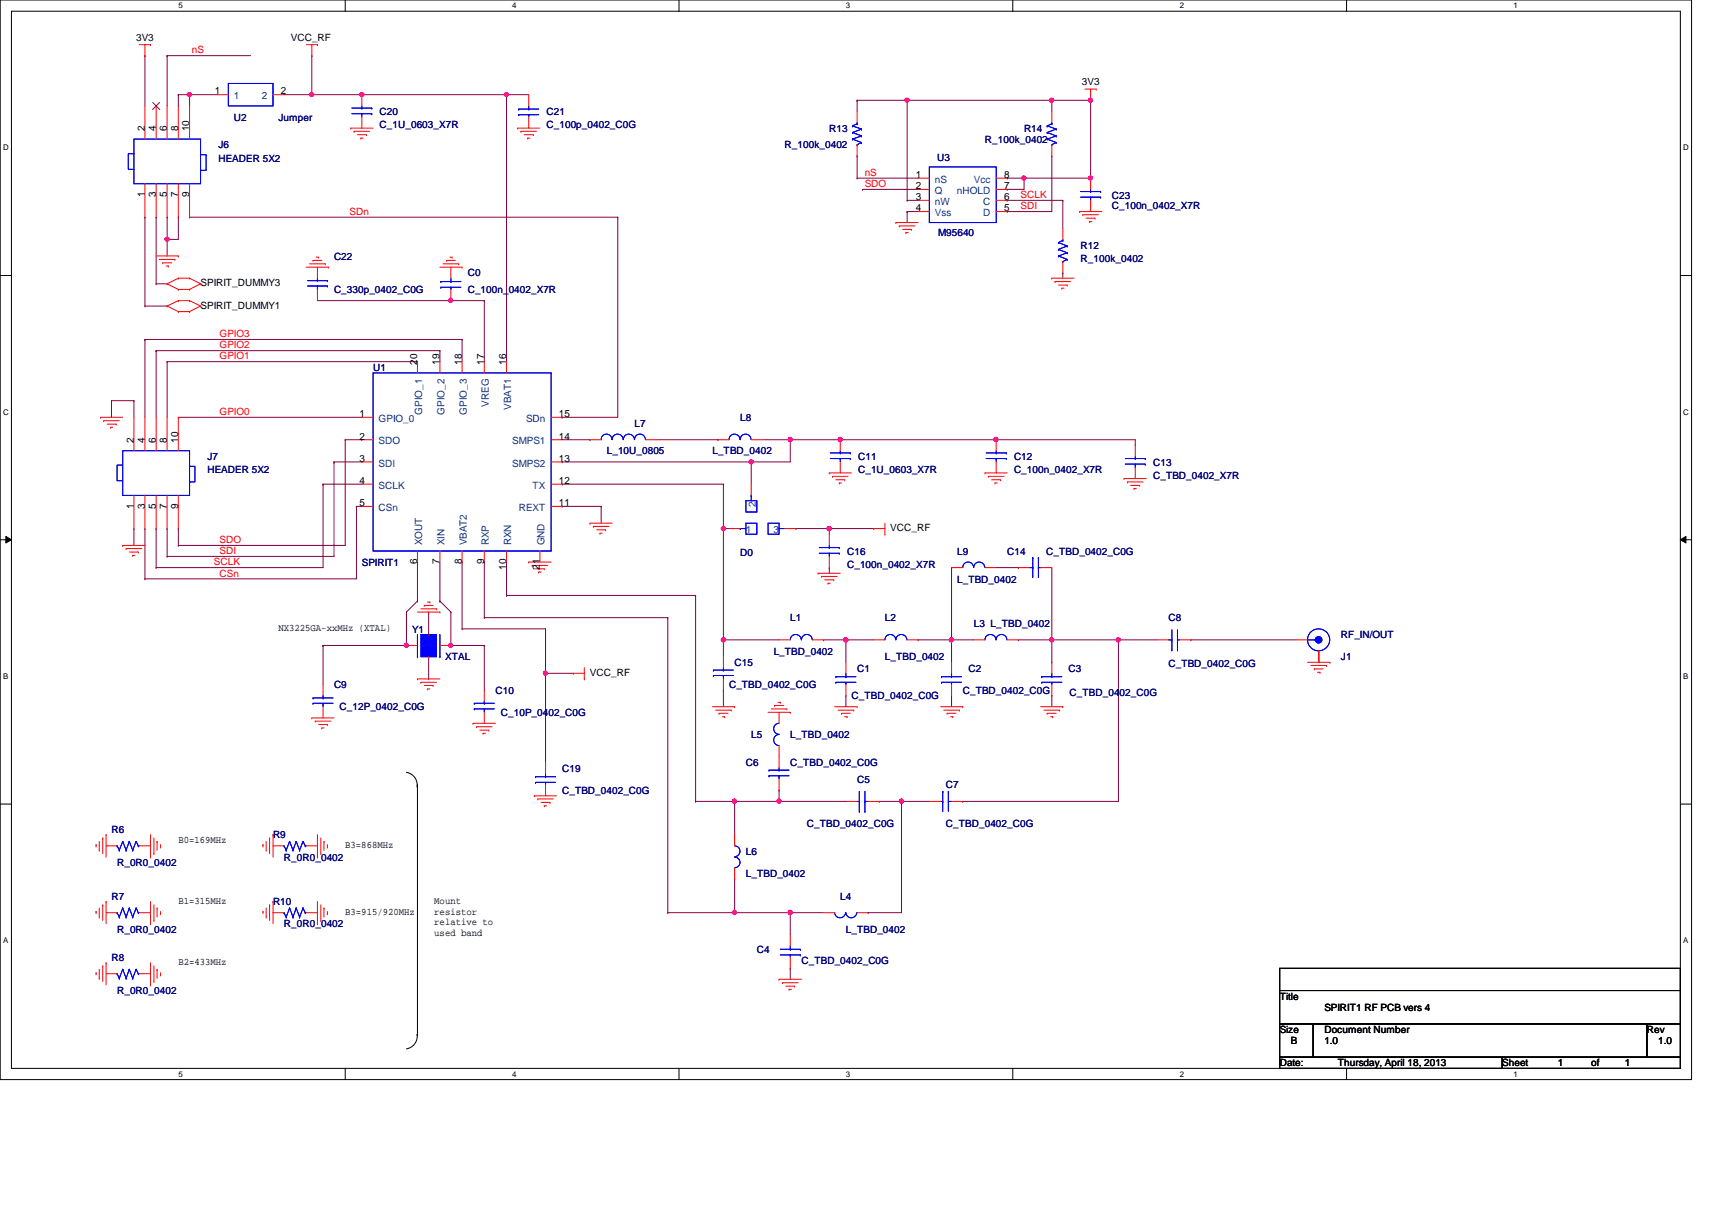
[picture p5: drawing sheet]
<svg xmlns="http://www.w3.org/2000/svg" width="297mm" height="210mm" viewBox="0 0 297 210" stroke-linecap="round" stroke-linejoin="round" font-family="sans-serif">
<path d="M0 0h293.5v187.3h-293.5zM2 1.9h289.5v183.4h-289.5z" fill="none" stroke="#000" stroke-width=".17"/>
<g fill="#fff">
<path d="M30.9 .2h.8v1.5h-.8z"/>
<path d="M30.9 185.5h.8v1.6h-.8z"/>
</g>
<path d="M59.9 0v1.9M59.9 185.3v2" fill="none" stroke="#000" stroke-width=".17"/>
<g fill="#fff">
<path d="M88.9 .2h.7v1.5h-.7z"/>
<path d="M88.9 185.5h.7v1.6h-.7z"/>
</g>
<path d="M117.8 0v1.9M117.8 185.3v2" fill="none" stroke="#000" stroke-width=".17"/>
<g fill="#fff">
<path d="M146.8 .2h.7v1.5h-.7z"/>
<path d="M146.8 185.5h.7v1.6h-.7z"/>
</g>
<path d="M175.7 0v1.9M175.7 185.3v2" fill="none" stroke="#000" stroke-width=".17"/>
<g fill="#fff">
<path d="M204.7 .2h.7v1.5h-.7z"/>
<path d="M204.7 185.5h.7v1.6h-.7z"/>
</g>
<path d="M233.6 0v1.9M233.6 185.3v2" fill="none" stroke="#000" stroke-width=".17"/>
<g fill="#fff">
<path d="M262.6 .2h.8v1.5h-.8z"/>
<path d="M262.6 185.5h.8v1.6h-.8z"/>
<path d="M.5 24.8h1v1.6h-1z"/>
<path d="M292.1 24.8h.9v1.6h-.9z"/>
<path d="M.5 70.7h1v1.5h-1z"/>
<path d="M292.1 70.7h.9v1.5h-.9z"/>
</g>
<path d="M0 47.8h2M291.5 47.8h2" fill="none" stroke="#000" stroke-width=".17"/>
<g fill="#fff">
<path d="M.5 116.5h.9v1.6h-.9z"/>
<path d="M292.1 116.5h.8v1.6h-.8z"/>
</g>
<path d="M0 93.6h2M1 93l1 .6-1 .6zM291.5 93.6l1-.6v1.2zM291.5 93.6h2" fill="none" stroke="#000" stroke-width=".17"/>
<path d="M1 93l1 .6-1 .6zM291.5 93.6l1-.6v1.2z" fill="#000"/>
<g fill="#fff">
<path d="M.5 162.4h.9v1.5h-.9z"/>
<path d="M292.1 162.4h.8v1.5h-.8z"/>
</g>
<path d="M0 139.5h2M291.5 139.5h2" fill="none" stroke="#000" stroke-width=".17"/>
<path d="M29 41.5h.1M29 41.5h1.9" fill="none" stroke="#800040" stroke-width=".17"/>
<circle cx="29" cy="41.5" r=".37" fill="#f0f"/>
<circle cx="29" cy="41.5" r=".37" fill="none" stroke="#f0f" stroke-width=".17"/>
<g fill="none" stroke="#800040" stroke-width=".17">
<path d="M25.1 9.7h.1M25.1 9.7v8.7M29 9.7h.1M29 9.7v8.7M30.9 16.4h.1M30.9 16.4v2M87.9 16.4h.1M87.9 16.4v46.3M25.1 37.7h.1M25.1 37.7v15.4M29 37.7h.1M29 37.7v6.7"/>
<path d="M30.9 37.7h.1M30.9 37.7v3.8M32.9 37.7h.1M32.9 37.7h74.3M25.1 58.9h.1M25.1 53.1h.1M25.1 58.9v13.5M25.1 53.1h3.9M29 41.5h.1M27.1 60.8h.1M27.1 60.8v11.6M29 62.7h.1"/>
<path d="M29 62.7v9.7M23.2 91.7h.1M23.2 91.7v2.9M25.1 91.7h.1M25.1 91.7v8.7"/>
</g>
<circle cx="87.9" cy="16.4" r=".37" fill="#f0f"/>
<circle cx="87.9" cy="16.4" r=".37" fill="none" stroke="#f0f" stroke-width=".17"/>
<path d="M32.9 16.4h.1M32.9 16.4v2" fill="none" stroke="#800040" stroke-width=".17"/>
<circle cx="32.9" cy="16.4" r=".37" fill="#f0f"/>
<circle cx="32.9" cy="16.4" r=".37" fill="none" stroke="#f0f" stroke-width=".17"/>
<g fill="none" stroke="#800040" stroke-width=".17">
<path d="M30.9 16.4h.1M30.9 16.4h2M54.1 9.7h.1M54.1 9.7v6.7M25.1 58.9h.1M25.1 58.9h55.1M80.2 58.9h.1M80.2 58.9v3.8M19.3 69.5h.1M19.3 69.5v2.9M19.3 69.5h3.9M23.2 69.5h.1"/>
<path d="M23.2 69.5v2.9M27.1 60.8h.1M27.1 60.8h49.2M29 62.7h43.4M30.9 72.4h.1M30.9 72.4h31.9M72.4 62.7h.1M76.3 60.8h.1M76.3 60.8v1.9M27.1 98.5h.1M27.1 91.7h.1M27.1 91.7v6.8"/>
<path d="M29 96.5h.1M29 91.7h.1M29 91.7v4.8M30.9 94.6h.1M30.9 91.7h.1M30.9 94.6h29M30.9 91.7v2.9M56 84h.1M56 84v14.5h-28.9M58 80.1h.1M58 80.1v16.4h-29M58 80.1h4.8"/>
<path d="M61.8 87.8h.1M61.8 87.8v12.6h-36.7M61.8 87.8h1M25.1 100.4h.1M70.5 106.2h.1M70.5 106.2v5.8M72.4 104.3l-1.9 1.9"/>
</g>
<circle cx="70.5" cy="111.9" r=".37" fill="#f0f"/>
<circle cx="70.5" cy="111.9" r=".37" fill="none" stroke="#f0f" stroke-width=".17"/>
<path d="M56 112h.1M56 112h14.5M56 112v6.7M76.3 104.3h.1M76.3 104.3l1.9 1.9M78.2 106.2h.1M78.2 106.2v5.8" fill="none" stroke="#800040" stroke-width=".17"/>
<circle cx="78.2" cy="111.9" r=".37" fill="#f0f"/>
<circle cx="78.2" cy="111.9" r=".37" fill="none" stroke="#f0f" stroke-width=".17"/>
<path d="M97.5 76.3h4.9M102.4 76.3h.1M114 76.3h10.6M124.6 76.3h.1M145.8 76.3h.1M145.8 76.3h27M78.2 112h.1M78.2 112h5.8M84 112h.1M84 112v7.7" fill="none" stroke="#800040" stroke-width=".17"/>
<circle cx="172.8" cy="76.2" r=".38" fill="#f0f"/>
<circle cx="172.8" cy="76.2" r=".38" fill="none" stroke="#f0f" stroke-width=".17"/>
<circle cx="145.8" cy="76.2" r=".38" fill="#f0f"/>
<circle cx="145.8" cy="76.2" r=".38" fill="none" stroke="#f0f" stroke-width=".17"/>
<path d="M97.5 87.8h.1M97.5 87.8h6.8M165.1 111h.1M165.1 111h3.8M194.1 111h.1M194.1 111h6.7" fill="none" stroke="#800040" stroke-width=".17"/>
<circle cx="194" cy="111" r=".38" fill="#f0f"/>
<circle cx="194" cy="111" r=".38" fill="none" stroke="#f0f" stroke-width=".17"/>
<path d="M165.1 120.6h.1M165.1 120.6v2M182.5 120.6h.1M182.5 120.6v2M127.5 158.3h.1M127.5 158.3h9.6" fill="none" stroke="#800040" stroke-width=".17"/>
<circle cx="127.4" cy="158.3" r=".38" fill="#f0f"/>
<circle cx="127.4" cy="158.3" r=".38" fill="none" stroke="#f0f" stroke-width=".17"/>
<g fill="none" stroke="#800040" stroke-width=".17">
<path d="M84 97.5h.1M84 97.5v9.6M87.9 97.5h.1M87.9 97.5v5.8M97.5 84h.1M97.5 84h28M84 107.1h.1M84 107.1h31.9M87.9 103.3h.1M87.9 103.3h32.8M115.9 107.1h.1M115.9 107.1v51.2"/>
<path d="M120.7 103.3h.1M120.7 103.3v35.7M206.6 111h.1M206.6 111h18.4M156.4 139h.1M156.4 139v19.3"/>
</g>
<circle cx="156.4" cy="139" r=".38" fill="#f0f"/>
<circle cx="156.4" cy="139" r=".38" fill="none" stroke="#f0f" stroke-width=".17"/>
<path d="M125.5 111h.1M125.5 111h9.7M142.9 111h.1M142.9 111h3.9M146.8 111h.1M146.8 111v3.9M146.8 120.6h.1M146.8 120.6v2M156.4 139h.1M156.4 139h4.8M167 139h.1M167 139h27.1" fill="none" stroke="#800040" stroke-width=".17"/>
<circle cx="146.7" cy="111" r=".38" fill="#f0f"/>
<circle cx="146.7" cy="111" r=".38" fill="none" stroke="#f0f" stroke-width=".17"/>
<path d="M146.8 111h.1M146.8 111h4.8" fill="none" stroke="#800040" stroke-width=".17"/>
<circle cx="146.7" cy="111" r=".38" fill="#f0f"/>
<circle cx="146.7" cy="111" r=".38" fill="none" stroke="#f0f" stroke-width=".17"/>
<path d="M127.5 139h.1M127.5 139v5.8M127.5 152.5h.1M127.5 152.5v5.8" fill="none" stroke="#800040" stroke-width=".17"/>
<circle cx="127.4" cy="139" r=".38" fill="#f0f"/>
<circle cx="127.4" cy="139" r=".38" fill="none" stroke="#f0f" stroke-width=".17"/>
<path d="M54.1 16.4h.1M54.1 16.4h8.7M78.2 52.2h.1M78.2 52.2h5.8M84 52.2h.1M84 52.2v10.5M127.5 139h.1M127.5 139h7.7" fill="none" stroke="#800040" stroke-width=".17"/>
<circle cx="54.1" cy="16.4" r=".37" fill="#f0f"/>
<circle cx="54.1" cy="16.4" r=".37" fill="none" stroke="#f0f" stroke-width=".17"/>
<path d="M87.9 16.4h.1M87.9 16.4h3.8M135.2 137.1h.1M135.2 139h.1M135.2 137.1v1.9M135.2 139h11.6" fill="none" stroke="#800040" stroke-width=".17"/>
<circle cx="135.2" cy="139" r=".38" fill="#f0f"/>
<circle cx="135.2" cy="139" r=".38" fill="none" stroke="#f0f" stroke-width=".17"/>
<path d="M137.1 158.3h.1M137.1 158.3h5.8" fill="none" stroke="#800040" stroke-width=".17"/>
<circle cx="137.1" cy="158.3" r=".38" fill="#f0f"/>
<circle cx="137.1" cy="158.3" r=".38" fill="none" stroke="#f0f" stroke-width=".17"/>
<g fill="none" stroke="#800040" stroke-width=".17">
<path d="M62.8 16.4h.1M62.8 16.4h25.1M107.2 37.7h.1M107.2 37.7v34.7h-9.7M59.9 76.3h.1M59.9 76.3v18.3M59.9 76.3h2.9M62.8 76.3h.1M97.5 72.4h.1M56 84h.1M56 84h6.8M72.4 97.5v6.8"/>
<path d="M76.3 97.5v6.8M80.2 97.5h.1M80.2 97.5v11.6M72.4 104.3h.1M76.3 104.3h.1M80.2 109.1h.1M80.2 109.1h14.5M182.5 111h.1M182.5 111h11.6M194.1 111h.1M194.1 111v28M120.7 139h.1"/>
<path d="M120.7 139h6.8M152.6 139h.1M152.6 139h3.8M115.9 158.3h.1M115.9 158.3h11.6M137.1 158.3h.1M137.1 158.3v3.9M150.6 158.3h.1M150.6 158.3h5.8M137.1 168h.1M137.1 168v1.9"/>
</g>
<circle cx="62.8" cy="16.4" r=".37" fill="#f0f"/>
<circle cx="62.8" cy="16.4" r=".37" fill="none" stroke="#f0f" stroke-width=".17"/>
<path d="M137.1 76.3h.1M137.1 76.3h8.7M197 77.2h.1M197 76.3v.9M130.3 80.1h.1M130.3 80.1h6.8" fill="none" stroke="#800040" stroke-width=".17"/>
<circle cx="130.3" cy="80.1" r=".37" fill="#f0f"/>
<circle cx="130.3" cy="80.1" r=".37" fill="none" stroke="#f0f" stroke-width=".17"/>
<path d="M132.3 76.3h4.8M137.1 76.3h.1M137.1 76.3v3.8" fill="none" stroke="#800040" stroke-width=".17"/>
<circle cx="137.1" cy="76.2" r=".38" fill="#f0f"/>
<circle cx="137.1" cy="76.2" r=".38" fill="none" stroke="#f0f" stroke-width=".17"/>
<path d="M55.1 52.2h23.1M78.2 52.2h.1M172.8 76.3h.1M172.8 76.3h24.2" fill="none" stroke="#800040" stroke-width=".17"/>
<circle cx="78.2" cy="52.1" r=".38" fill="#f0f"/>
<circle cx="78.2" cy="52.1" r=".38" fill="none" stroke="#f0f" stroke-width=".17"/>
<path d="M165.1 114.9h.1M165.1 111v3.9" fill="none" stroke="#800040" stroke-width=".17"/>
<circle cx="165.1" cy="111" r=".38" fill="#f0f"/>
<circle cx="165.1" cy="111" r=".38" fill="none" stroke="#f0f" stroke-width=".17"/>
<path d="M159.3 111h.1M159.3 111h5.8M182.5 114.9h.1M182.5 111v3.9" fill="none" stroke="#800040" stroke-width=".17"/>
<circle cx="182.5" cy="111" r=".38" fill="#f0f"/>
<circle cx="182.5" cy="111" r=".38" fill="none" stroke="#f0f" stroke-width=".17"/>
<g fill="none" stroke="#800040" stroke-width=".17">
<path d="M32.9 16.4h.1M32.9 16.4h4.8M49.3 16.4h4.8M54.1 16.4h.1M27.1 37.7h.1M27.1 37.7v11.5M104.3 87.8h.1M104.3 87.8v3M165.1 98.5h.1M165.1 98.5v12.5M172.8 98.5h3.9M176.7 98.5h.1"/>
<path d="M182.5 98.5v12.5M74.4 117.8h.1M74.4 106.2h.1M74.4 106.2v3.9M74.4 113.9v3.9M94.7 116.8h.1M94.7 116.8v15.4M125.5 119.7h.1M125.5 111h.1M125.5 111v2.9M125.5 119.7v2.9M176.7 111h.1"/>
<path d="M176.7 111h5.8M182.5 111h.1"/>
</g>
<circle cx="94.6" cy="116.8" r=".37" fill="#f0f"/>
<circle cx="94.6" cy="116.8" r=".37" fill="none" stroke="#f0f" stroke-width=".17"/>
<path d="M125.5 91.7h.1M125.5 91.7v19.3M94.7 116.8h.1M94.7 109.1h.1M94.7 116.8h4.8M94.7 109.1v7.7" fill="none" stroke="#800040" stroke-width=".17"/>
<circle cx="125.5" cy="111" r=".38" fill="#f0f"/>
<circle cx="125.5" cy="111" r=".38" fill="none" stroke="#f0f" stroke-width=".17"/>
<circle cx="125.5" cy="91.7" r=".38" fill="#f0f"/>
<circle cx="125.5" cy="91.7" r=".38" fill="none" stroke="#f0f" stroke-width=".17"/>
<path d="M143.9 91.7h.1M143.9 91.7h7.7" fill="none" stroke="#800040" stroke-width=".17"/>
<circle cx="143.8" cy="91.7" r=".38" fill="#f0f"/>
<circle cx="143.8" cy="91.7" r=".38" fill="none" stroke="#f0f" stroke-width=".17"/>
<path d="M157.4 36.7h.1M157.4 36.7v1.9M157.4 36.7h1.9M177.7 30.9h.1M177.7 30.9h11.5M143.9 98.5h.1M143.9 91.7h.1M143.9 91.7v1M143.9 98.5v.9" fill="none" stroke="#800040" stroke-width=".17"/>
<circle cx="177.6" cy="30.9" r=".37" fill="#f0f"/>
<circle cx="177.6" cy="30.9" r=".37" fill="none" stroke="#f0f" stroke-width=".17"/>
<g fill="none" stroke="#800040" stroke-width=".17">
<path d="M189.2 17.4h.1M189.2 17.4v13.5M148.7 30.9h.1M148.7 27.1h.1M148.7 30.9h10.6M148.7 27.1v3.8M149.6 32.9h.1M149.6 32.9h9.7M174.7 34.8h.1M174.7 36.7h.1M174.7 32.9h.1M174.7 34.8h9.7"/>
<path d="M177.7 30.9h.1M177.7 30.9v2h-3M182.5 27.1h.1M182.5 27.1v9.6h-7.8M184.4 34.8h.1M184.4 34.8v4.8M184.4 47.3h.1M184.4 47.3v1"/>
</g>
<circle cx="189.2" cy="30.9" r=".37" fill="#f0f"/>
<circle cx="189.2" cy="30.9" r=".37" fill="none" stroke="#f0f" stroke-width=".17"/>
<path d="M182.5 17.4h.1M182.5 17.4h6.7" fill="none" stroke="#800040" stroke-width=".17"/>
<circle cx="189.2" cy="17.4" r=".37" fill="#f0f"/>
<circle cx="189.2" cy="17.4" r=".37" fill="none" stroke="#f0f" stroke-width=".17"/>
<circle cx="182.5" cy="17.4" r=".37" fill="#f0f"/>
<circle cx="182.5" cy="17.4" r=".37" fill="none" stroke="#f0f" stroke-width=".17"/>
<path d="M148.7 17.4h.1M148.7 17.4v1.9M157.4 17.4h.1M157.4 17.4h25.1M157.4 17.4v17.4M182.5 17.4h.1M182.5 17.4v1.9M157.4 34.8h.1M157.4 34.8h1.9" fill="none" stroke="#800040" stroke-width=".17"/>
<circle cx="157.4" cy="17.4" r=".37" fill="#f0f"/>
<circle cx="157.4" cy="17.4" r=".37" fill="none" stroke="#f0f" stroke-width=".17"/>
<g fill="none" stroke="#800040" stroke-width=".17">
<path d="M29 9.7h.1M29 9.7h14.5M148.7 17.4h.1M148.7 17.4h8.7M174.7 30.9h.1M174.7 30.9h3M27.1 49.2h.1M27.1 49.2h1.9M97.5 80.1h.1M97.5 80.1h32.8M125.5 91.7h.1M125.5 84h.1"/>
<path d="M125.5 91.7h1M125.5 84v7.7M130.3 80.1h.1M130.3 80.1v3.9M138.1 91.7h.1M138.1 91.7h5.8"/>
</g>
<g fill="none" stroke="#f00" stroke-width=".17">
<path d="M24.2 7.7h1.9M25.1 9.7h.1M25.1 7.7v2M25.1 18.4v5.7M26.1 7.7h.1M27.1 18.4v5.7M29 18.4v5.7M30.9 18.4v5.7M32.9 18.4v5.7M37.7 16.4h1.9M47.4 16.4h1.9M53.1 7.7h2"/>
<path d="M54.1 9.7h.1M54.1 7.7v2M55.1 7.7h.1M62.8 16.4v2M182.5 19.3v2M188.3 15.5h1.9M189.2 17.4h.1M189.2 15.5v1.9M190.2 15.5h.1M25.1 31.9v5.8M27.1 31.9v5.8M29 31.9v5.8"/>
<path d="M30.9 31.9v5.8M32.9 31.9v5.8M60.9 22.2h.1M60.9 22.2h3.8M61.4 22.8h.1M61.4 22.8h2.7M62 23.4h1.6M62.6 24h.1M62.6 24h.4M62.8 20.3v1.9M63.6 23.4h.1M89.8 22.2h.1"/>
<path d="M89.8 22.2h3.9M90.4 22.8h.1M90.4 22.8h2.7M91 23.4h1.5M91.6 24h.1M91.6 24h.3M92.5 23.4h.1M155.4 38.6h.1M155.4 38.6h3.9M156 39.2h.1M156 39.2h2.7M156.6 39.8h1.6"/>
<path d="M158.2 39.8h.1M182.5 25.1v2M184.4 39.6v1.9M187.3 36.7h.1M187.3 36.7h3.9M187.9 37.3h.1M187.9 37.3h2.7M188.5 37.8h1.5M189.1 38.4h.1M189.1 38.4h.3M189.2 30.9v2M189.2 34.8v1.9"/>
<path d="M190 37.8h.1M27.1 44.4h3.8M27.6 45h2.7M28.2 45.6h.1M28.2 45.6h1.6M28.8 46.1h.4M29 53.1h.1M29 49.2h.1M29 53.1l1.9 1M29 49.2l1.9 1M29.2 46.1h.1M30.3 45h.1"/>
<path d="M30.9 54.1h.1M30.9 52.2h.1M30.9 50.2h.1M30.9 48.3h.1M30.9 44.4h.1M30.9 54.1h2M30.9 52.2l-1.9 .9M30.9 52.2h2M30.9 50.2h2M30.9 48.3l-1.9 .9M30.9 48.3h2M32.9 54.1h.1"/>
<path d="M32.9 52.2h.1M32.9 50.2h.1M32.9 48.3h.1M32.9 52.2l1.9 .9M32.9 48.3l1.9 .9M34.8 53.1h.1M34.8 49.2h.1M34.8 53.1l-1.9 1M34.8 49.2l-1.9 1M53.1 46.4h3.9M53.7 45.8h2.7M54.3 45.2h.1"/>
<path d="M54.3 45.2h1.5M54.9 44.6h.4M55.1 46.4v1.9M55.1 50.2v2M55.3 44.6h.1M56.4 45.8h.1M57 46.4h.1M76.3 46.4h3.9M76.9 45.8h2.7M77.5 45.2h.1M77.5 45.2h1.5M78.1 44.6h.3"/>
<path d="M78.4 44.6h.1M79.6 45.8h.1M80.2 46.4h.1M157.2 40.3h.1M157.2 40.3h.4M182.5 48.3h.1M182.5 48.3h3.8M183 48.9h.1M183 48.9h2.8M183.6 49.4h1.6M184.2 50h.1M184.2 50h.4"/>
<path d="M184.4 45.4v1.9M185.2 49.4h.1M17.4 72.4h.1M17.4 72.4h3.9M18 73h.1M18 73h2.7M18.6 73.6h1.5M19.2 74.1h.1M19.2 74.1h.4M20.1 73.6h.1M62.8 72.4h1.9M62.8 76.3h1.9"/>
<path d="M72.4 62.7v2M76.3 62.7v2M80.2 62.7v2M84 62.7v2M87.9 62.7v2M95.6 72.4h1.9M95.6 76.3h1.9M102.4 76.3h1.9M112 76.3h2M124.6 76.3h1.9M130.3 76.3h2M172.8 76.3v1.9"/>
<path d="M197 77.2v2M21.3 94.6h.1M21.3 94.6h3.8M21.9 95.2h.1M21.9 95.2h2.7M22.4 95.8h1.6M23 96.4h.1M23 96.4h.4M24 95.8h.1M62.8 80.1h1.9M62.8 84h1.9M62.8 87.8h1.9"/>
<path d="M72.4 95.6v1.9M76.3 95.6v1.9M80.2 95.6v1.9M84 95.6v1.9M87.9 95.6v1.9M91.7 97.5h.1M91.7 97.5h3.9M92.3 98.1h.1M92.3 98.1h2.7M92.9 98.7h1.5M93.5 99.2h.1M93.5 99.2h.4"/>
<path d="M93.7 95.6v1.9M94.4 98.7h.1M95.6 80.1h1.9M95.6 84h1.9M95.6 87.8h1.9M102.4 90.8h.1M102.4 90.8h3.8M103 91.3h.1M103 91.3h2.7M103.5 91.9h1.6M104.1 92.5h.1M104.1 92.5h.4"/>
<path d="M105.1 91.9h.1M126.5 91.7h1.9M130.3 84v1.9M136.1 91.7h2M141.9 99.4h.1M141.9 99.4h3.9M142.5 100h.1M142.5 100h2.7M143.9 82h.1M143.9 82h3.8M143.9 92.7v1.9M143.9 96.5v2"/>
<path d="M144.4 82.6h.1M144.4 82.6h2.7M145 83.2h1.6M145.6 83.8h.1M145.6 83.8h.4M146.6 83.2h.1M151.6 91.7h.1M151.6 91.7h1.9M153.5 92.7h.1M153.5 90.8v1.9M170.9 82h.1M170.9 82h3.8"/>
<path d="M171.5 82.6h.1M171.5 82.6h2.7M172 83.2h1.6M172.6 83.8h.1M172.6 83.8h.4M172.8 80.1v1.9M173.6 83.2h.1M195 83h.1M195 83h3.9M195.6 83.6h.1M195.6 83.6h2.7M196.2 84.2h1.5"/>
<path d="M196.8 84.8h.1M196.8 84.8h.3M197 81.1v1.9M197.7 84.2h.1M72.4 117.8h.1M72.4 117.8h3.9M72.4 106.2h3.9M73 118.4h.1M73 118.4h2.7M73 105.6h2.7M73.6 105h.1M73.6 118.9h1.5"/>
<path d="M73.6 105h1.5M74.2 119.5h.1M74.2 119.5h.4M74.2 104.4h.4M74.6 104.4h.1M75.1 118.9h.1M75.7 105.6h.1M76.3 106.2h.1M84 119.7v1.9M99.5 116.8h.1M99.5 116.8h1.9M101.4 117.8h.1"/>
<path d="M101.4 115.8v2M135.2 111h1.9M141 111h1.9M143.1 100.6h1.5M143.7 101.2h.1M143.7 101.2h.4M144.6 100.6h.1M146.8 114.9v1.9M146.8 118.7v1.9M151.6 111h1.9M157.4 111h1.9M165.1 114.9v1.9"/>
<path d="M165.1 118.7v1.9M182.5 114.9v1.9M182.5 118.7v1.9M226.9 114.9h3.9M227.5 115.4h2.7M228 116h.1M228 116h1.6M228.6 116.6h.4M229 116.6h.1M230.2 115.4h.1M230.8 114.9h.1M54.1 124.5h.1"/>
<path d="M54.1 124.5h3.9M54.7 125.1h.1M54.7 125.1h2.7M55.3 125.7h1.5M55.8 126.3h.1M55.8 126.3h.4M56.8 125.7h.1M82.1 125.5h.1M82.1 125.5h3.9M82.7 126.1h.1M82.7 126.1h2.7M83.3 126.7h1.5"/>
<path d="M83.8 127.2h.1M83.8 127.2h.4M84 123.6v1.9M84.8 126.7h.1M92.7 138h.1M92.7 138h3.9M93.3 138.6h.1M93.3 138.6h2.7M93.9 139.2h1.5M94.4 139.8h.1M94.4 139.8h.4M95.4 139.2h.1"/>
<path d="M123.6 122.6h3.9M124.2 123.2h2.7M124.8 123.7h.1M124.8 123.7h1.5M125.3 124.3h.4M125.7 124.3h.1M126.9 123.2h.1M127.5 122.6h.1M133.3 123.6h3.8M133.8 123h2.7M134.4 122.4h.1M134.4 122.4h1.6"/>
<path d="M135 121.8h.4M135.2 131.3v1.9M135.2 135.1v2M135.4 121.8h.1M136.5 123h.1M137.1 123.6h.1M144.8 122.6h3.9M145.4 123.2h2.7M146 123.7h.1M146 123.7h1.5M146.6 124.3h.4M147 124.3h.1"/>
<path d="M148.1 123.2h.1M148.7 122.6h.1M163.2 122.6h3.8M163.7 123.2h2.8M164.3 123.7h.1M164.3 123.7h1.6M164.9 124.3h.4M165.3 124.3h.1M166.5 123.2h.1M167 122.6h.1M180.5 122.6h3.9M181.1 123.2h2.8"/>
<path d="M181.7 123.7h.1M181.7 123.7h1.6M182.3 124.3h.4M182.7 124.3h.1M183.9 123.2h.1M184.4 122.6h.1M16.7 146.5h.1M16.7 158.1h.1M16.7 146.5v.4M16.7 158.1v.4M17.2 147.5h.1M17.2 159.1h.1"/>
<path d="M17.2 146v1.5M17.2 157.5v1.6M17.8 145.4h.1M17.8 157h.1M17.8 145.4v2.7M17.8 157v2.7M18.4 144.8h.1M18.4 156.4h.1M18.4 144.8v3.9M18.4 156.4v3.8M18.4 158.3h1.9M18.4 146.7h1.9"/>
<path d="M24.2 158.3h1.9M24.2 146.7h1.9M26.1 148.7h.1M26.1 144.8v3.9M26.1 156.4v3.8M26.7 148.1h.1M26.7 159.7h.1M26.7 145.4v2.7M26.7 157v2.7M27.3 146h.1M27.3 157.5h.1M27.3 146v1.5"/>
<path d="M27.3 157.5v1.6M27.9 146.9h.1M27.9 158.5h.1M27.9 146.5v.4M27.9 158.1v.4M45.6 146.5h.1M45.6 158.1h.1M45.6 146.5v.4M45.6 158.1v.4M46.2 147.5h.1M46.2 159.1h.1M46.2 146v1.5"/>
<path d="M46.2 157.5v1.6M46.8 145.4h.1M46.8 157h.1M46.8 145.4v2.7M46.8 157v2.7M47.4 144.8h.1M47.4 156.4h.1M47.4 144.8v3.9M47.4 156.4v3.8M47.4 158.3h1.9M47.4 146.7h1.9M53.1 158.3h2"/>
<path d="M53.1 146.7h2M55.1 148.7h.1M55.1 144.8v3.9M55.1 156.4v3.8M55.7 148.1h.1M55.7 159.7h.1M55.7 145.4v2.7M55.7 157v2.7M56.2 146h.1M56.2 157.5h.1M56.2 146v1.5M56.2 157.5v1.6"/>
<path d="M56.8 146.9h.1M56.8 158.5h.1M56.8 146.5v.4M56.8 158.1v.4M127.5 144.8v1.9M127.5 150.6v1.9M142.9 158.3h1.9M148.7 158.3h1.9M16.7 168.7h.1M16.7 168.7v.4M17.2 169.7h.1M17.2 168.1v1.6"/>
<path d="M17.8 167.6h.1M17.8 167.6v2.7M18.4 167h.1M18.4 167v3.9M26.1 160.2h.1M26.1 170.9h.1M26.1 167v3.9M26.7 170.3h.1M26.7 167.6v2.7M27.3 168.1h.1M27.3 168.1v1.6M27.9 169.1h.1"/>
<path d="M27.9 168.7v.4M55.1 160.2h.1M135.2 169.9h.1M135.2 169.9h3.9M135.8 170.5h.1M135.8 170.5h2.7M136.4 171.1h1.5M136.9 171.6h.1M136.9 171.6h.4M137.1 162.2v1.9M137.1 166v2M137.9 171.1h.1"/>
</g>
<path d="M70.5 134a2.2 2.2 0 0 1 1.8 2.5M72.4 136.1v43.4M72.3 179.5a2.17 2.17 0 0 1-1.8 2.4M72.4 179.5h.1M222 168h69.5v3.8h-69.5zM222 171.8h69.5v5.8h-69.5zM222 177.6h5.8v5.8h-5.8zM227.8 177.6h57.9v5.8h-57.9zM285.7 177.6h5.8v5.8h-5.8zM222 183.4h38.6v1.9h-38.6zM260.6 183.4h30.9v1.9h-30.9z" fill="none" stroke="#000" stroke-width=".17"/>
<g fill="none" stroke="#00f" stroke-width=".17">
<path d="M39.6 14.5h7.8v3.9h-7.8zM61 19.7h3.5M61 18.8h3.5M62.8 18.8h.1M62.8 19.7h.1M62.8 18.4v.4M62.8 19.7v.6M64.5 19.7h.1M64.5 18.8h.1M23.2 24.1h11.6v7.8h-11.6zM23.2 26.7h-.9v2.7h.9M34.8 26.8h1v2.7h-1"/>
<path d="M181.7 21.8h.1M181.7 23h.1M181.7 24.1h.1M181.7 21.8l1.6 .6M181.7 23l1.6 .6M181.7 24.1l1.6 .6M182.5 25.1h.1M182.5 21.5h.1M182.5 21.5l-.8 .3M182.5 21.3v.2M183.3 22.4h.1M183.3 23.6h.1"/>
<path d="M183.3 24.7h.1M183.3 22.4l-1.6 .6M183.3 23.6l-1.6 .5M183.3 24.7l-.8 .4M187.5 34.2h3.5M187.5 33.2h3.5M189.2 33.2h.1M189.2 34.2h.1M189.2 32.9v.3M189.2 34.2v.6M191 34.2h.1M191 33.2h.1"/>
<path d="M53.3 49.6h3.5M53.3 48.7h3.5M55.1 48.7h.1M55.1 49.6h.1M55.1 48.3v.4M55.1 49.6v.6M56.8 49.6h.1M56.8 48.7h.1M183.6 42.1h.1M183.6 43.3h.1M183.6 44.4h.1M183.6 42.1l1.6 .6"/>
<path d="M183.6 43.3l1.6 .6M183.6 44.4l1.6 .6M184.4 45.4h.1M184.4 41.7h.1M184.4 41.7l-.8 .4M184.4 41.5v.2M185.2 42.7h.1M185.2 43.9h.1M185.2 45h.1M185.2 42.7l-1.6 .6M185.2 43.9l-1.6 .5M185.2 45l-.8 .4"/>
<path d="M64.7 64.7h30.9v30.9h-30.9zM106.2 76.2a.93 .93 0 0 0-1-.9 .93 .93 0 0 0-.9 1M108.1 76.2a.95 .95 0 0 0-1-.9 .95 .95 0 0 0-.9 1M110.1 76.2a.95 .95 0 0 0-1-.9 .95 .95 0 0 0-.9 1M112 76.2a.93 .93 0 0 0-1-.9 .93 .93 0 0 0-.9 1M128.4 76.2a.95 .95 0 0 0-1-.9 .95 .95 0 0 0-.9 1M130.3 76.2a.93 .93 0 0 0-1-.9 .93 .93 0 0 0-.9 1M171.1 79.5h3.5M171.1 78.6h3.5M172.8 78.6h.1M172.8 79.5h.1M172.8 78.2v.4"/>
<path d="M172.8 79.5v.6M174.6 79.5h.1M174.6 78.6h.1M195.2 79.5h3.5M197 79.5h.1M197 79.2v.3M198.7 79.5h.1M128.4 91.7h.1M128.4 91.7h1M129.4 90.8h1.9v1.9h-1.9zM129.4 86.9h1.9v1.9h-1.9zM130.3 85.9h.1"/>
<path d="M130.3 85.9v1M133.3 90.8h1.9v1.9h-1.9zM135.2 91.7h.1M135.2 91.7h.9M142.2 96h3.4M142.2 95h3.4M143.9 95h.1M143.9 96h.1M143.9 94.6v.4M143.9 96v.5M145.6 96h.1M145.6 95h.1"/>
<path d="M195.2 80.5h3.5M197 80.5h.1M197 80.5v.6M198.7 80.5h.1M72.4 113.9h.1M72.4 110.1v3.8M76.3 113.9h.1M76.3 110.1v3.8M137.1 111a.95 .95 0 0 1 1-.9 .95 .95 0 0 1 .9 .9M139.1 111a.93 .93 0 0 1 .9-.9 .93 .93 0 0 1 .9 .9M145 117.4h.1M145 118.4h.1"/>
<path d="M145 117.4h3.5M145 118.4h3.5M146.8 118.4h.1M146.8 117.4h.1M146.8 116.8v.6M146.8 118.4v.3M153.5 111a.93 .93 0 0 1 1-.9 .93 .93 0 0 1 .9 .9M155.4 111a.95 .95 0 0 1 1-.9 .95 .95 0 0 1 .9 .9M163.4 117.4h.1M163.4 118.4h.1M163.4 117.4h3.4M163.4 118.4h3.4"/>
<path d="M165.1 118.4h.1M165.1 117.4h.1M165.1 116.8v.6M165.1 118.4v.3M180.8 117.4h.1M180.8 118.4h.1M180.8 117.4h3.4M180.8 118.4h3.4M182.5 118.4h.1M182.5 117.4h.1M182.5 116.8v.6M182.5 118.4v.3"/>
<path d="M82.3 123h.1M82.3 122h.1M82.3 123h3.5M82.3 122h3.5M84 122h.1M84 123h.1M84 121.6v.4M84 123v.6M133.4 134.6h.1M133.4 133.6h.1M133.4 134.6h3.5M133.4 133.6h3.5"/>
<path d="M135.2 133.6h.1M135.2 134.6h.1M135.2 133.2v.4M135.2 134.6v.5M20.3 146.7h.1M20.3 158.3h.1M20.3 146.7l.4 .8M20.3 158.3l.4 .8M20.7 147.5h.1M20.7 159.1h.1M21.3 146h.1M21.3 157.5h.1"/>
<path d="M21.3 146l.6 1.5M21.3 146l-.6 1.5M21.3 157.5l.6 1.6M21.3 157.5l-.6 1.6M21.9 147.5h.1M21.9 159.1h.1M22.4 146h.1M22.4 157.5h.1M22.4 146l.6 1.5M22.4 146l-.5 1.5M22.4 157.5l.6 1.6M22.4 157.5l-.5 1.6"/>
<path d="M23 147.5h.1M23 159.1h.1M23.6 146h.1M23.6 157.5h.1M23.6 146l.4 .7M23.6 146l-.6 1.5M23.6 157.5l.4 .8M23.6 157.5l-.6 1.6M24 146.7h.1M24 158.3h.1M24 146.7h.2M24 158.3h.2"/>
<path d="M49.3 146.7h.1M49.3 158.3h.1M49.3 146.7l.4 .8M49.3 158.3l.4 .8M49.7 147.5h.1M49.7 159.1h.1M50.2 146h.1M50.2 157.5h.1M50.2 146l.6 1.5M50.2 146l-.5 1.5M50.2 157.5l.6 1.6M50.2 157.5l-.5 1.6"/>
<path d="M50.8 147.5h.1M50.8 159.1h.1M51.4 146h.1M51.4 157.5h.1M51.4 146l.6 1.5M51.4 146l-.6 1.5M51.4 157.5l.6 1.6M51.4 157.5l-.6 1.6M52 147.5h.1M52 159.1h.1M52.6 146h.1M52.6 157.5h.1"/>
<path d="M52.6 146l.4 .7M52.6 146l-.6 1.5M52.6 157.5l.4 .8M52.6 157.5l-.6 1.6M53 146.7h.1M53 158.3h.1M127.5 146.7a.95 .95 0 0 1 .9 1 .95 .95 0 0 1-.9 .9M127.5 148.7a.93 .93 0 0 1 .9 .9 .93 .93 0 0 1-.9 .9M146.7 158.3a.95 .95 0 0 1-.9 .9 .95 .95 0 0 1-1-.9M148.7 158.3a.95 .95 0 0 1-1 .9 .95 .95 0 0 1-.9-.9M135.4 164.7h3.4M135.4 165.7h3.4"/>
<path d="M137.1 165.7h.1M137.1 164.7h.1M137.1 164.1v.6M137.1 165.7v.3M138.8 164.7h.1M138.8 165.7h.1"/>
</g>
<path d="M26.5 17.8l1.2 1.2M27.7 17.8l-1.2 1.2" fill="none" stroke="#804000" stroke-width=".17"/>
<path d="M73 110.1h2.7v3.8h-2.7z" fill-rule="evenodd" fill="#00f"/>
<path d="M72.4 113.9h.1M72.4 110.1v3.8M73 110.1h2.7v3.8h-2.7zM76.3 113.9h.1M76.3 110.1v3.8" fill="none" stroke="#00f" stroke-width=".17"/>
<path d="M73 110.1h2.7v3.8h-2.7z" fill-rule="evenodd" fill="#00f"/>
<g fill="none" stroke="#00f" stroke-width=".17">
<path d="M90 18.9h.1M90 19.9h.1M90 18.9h3.5M90 19.9h3.5M91.7 19.9h.1M91.7 18.9h.1M91.7 18.4v.5M91.7 19.9v.4M147.9 21.8h.1M147.9 23h.1M147.9 24.1h.1M147.9 21.8l1.6 .6"/>
<path d="M147.9 23l1.6 .6M147.9 24.1l1.6 .6M148.7 25.1h.1M148.7 21.5h.1M148.7 21.5l-.8 .3M148.7 21.3v.2M149.5 22.4h.1M149.5 23.6h.1M149.5 24.7h.1M149.5 22.4l-1.6 .6M149.5 23.6l-1.6 .5M149.5 24.7l-.8 .4"/>
<path d="M161.2 29h11.6v9.6h-11.6zM76.5 48.9h.1M76.5 49.8h.1M76.5 48.9h3.5M76.5 49.8h3.5M78.2 49.8h.1M78.2 48.9h.1M78.2 48.3v.6M78.2 49.8v.4M21.3 78.2h11.6v7.7h-11.6zM144.1 79.5h3.4M144.1 78.6h3.4"/>
<path d="M145.8 78.6h.1M145.8 79.5h.1M145.8 78.2v.4M145.8 79.5v.6M147.5 79.5h.1M147.5 78.6h.1M21.3 80.7h-1v2.7h1M32.9 80.9h.9v2.7h-.9M167 98.5a.93 .93 0 0 1 1-1 .93 .93 0 0 1 .9 1M168.9 98.5a.95 .95 0 0 1 1-1 .95 .95 0 0 1 1 1M178.6 98.5h.6M179.2 96.7h.1"/>
<path d="M179.2 98.5h.1M179.2 96.7v3.5M180.2 98.5h.1M180.2 96.7h.1M180.2 98.5h.3M180.2 96.7v3.5M73 110.1h2.7v3.8h-2.7zM123.8 117.2h.1M123.8 116.2h.1M123.8 117.2h3.5M123.8 116.2h3.5M125.5 116.2h.1"/>
<path d="M125.5 117.2h.1M125.5 115.8v.4M125.5 117.2v.6M170.9 111a.95 .95 0 0 1 .9-.9 .95 .95 0 0 1 1 .9M172.8 111a.93 .93 0 0 1 1-.9 .93 .93 0 0 1 .9 .9M202.7 111h.6M203.3 112.7h.1M203.3 111h.1M203.3 109.3v3.4M204.3 111h.1M204.3 112.7h.1M204.3 111h.4"/>
<path d="M204.3 109.3v3.4M54.3 122h.1M54.3 121.1h.1M54.3 122h3.5M54.3 121.1h3.5M56 121.1h.1M56 122h.1M56 120.6v.5M56 122v.6M92.9 134.7h.1M92.9 135.7h.1M92.9 134.7h3.5"/>
<path d="M92.9 135.7h3.5M94.7 135.7h.1M94.7 134.7h.1M94.7 134.2v.5M94.7 135.7v.4M135.2 125.5a.95 .95 0 0 0-1 .9 .95 .95 0 0 0 1 1M135.2 127.4a.95 .95 0 0 0-1 1 .95 .95 0 0 0 1 .9M148.7 139h.4M149.1 139h.1M149.1 137.3v3.5M150.1 139h.1M150.1 139h.5"/>
<path d="M150.1 137.3v3.5M163.2 139h.4M163.6 139h.1M163.6 137.3h.1M163.6 137.3v3.5M164.5 137.3h.1M164.5 139h.1M164.5 139h.6M164.5 137.3v3.5M149.1 140.8h.1M150.1 140.8h.1M20.3 168.9h.1"/>
<path d="M20.3 168.9l.4 .8M20.7 169.7h.1M21.3 168.1h.1M21.3 168.1l.6 1.6M21.3 168.1l-.6 1.6M21.9 169.7h.1M22.4 168.1h.1M22.4 168.1l.6 1.6M22.4 168.1l-.5 1.6M23 169.7h.1M23.6 168.1h.1M23.6 168.1l.4 .8"/>
<path d="M23.6 168.1l-.6 1.6M24 168.9h.1M24 168.9h.2"/>
</g>
<g fill="none" stroke="#f00" stroke-width=".17">
<path d="M91.7 16.4v2M148.7 19.3v2M91.7 20.3v1.9M148.7 25.1v2M159.3 30.9h1.9M159.3 32.9h1.9M159.3 34.8h1.9M159.3 36.7h1.9M172.8 30.9h1.9M172.8 32.9h1.9M172.8 34.8h1.9M172.8 36.7h1.9"/>
<path d="M78.2 46.4v1.9M78.2 50.2v2M23.2 72.4v5.8M25.1 72.4v5.8M27.1 72.4v5.8M29 72.4v5.8M30.9 72.4v5.8M145.8 76.3v1.9M23.2 85.9v5.8M25.1 85.9v5.8M27.1 85.9v5.8M29 85.9v5.8"/>
<path d="M30.9 85.9v5.8M145.8 80.1v1.9M165.1 98.5h1.9M170.9 98.5h1.9M176.7 98.5h1.9M180.5 98.5h2M56 118.7v1.9M70.5 112h1.9M74.4 110.1h.1M74.4 113.9h.1M76.3 112h1.9M125.5 113.9v1.9"/>
<path d="M125.5 117.8v1.9M168.9 111h2M174.7 111h2M200.8 111h1.9M204.7 111h1.9M56 122.6v1.9M94.7 132.2v2M94.7 136.1v1.9M135.2 123.6v1.9M135.2 129.4v1.9M146.8 139h1.9M150.6 139h2"/>
<path d="M161.2 139h2M165.1 139h1.9M18.4 168.9h1.9M24.2 168.9h1.9"/>
</g>
<circle cx="228.8" cy="111" r=".56" fill="#00f"/>
<g fill="none" stroke="#00f" stroke-width=".17">
<path d="M226.9 111h1.3M228.2 111h.1"/>
<circle cx="228.8" cy="111" r=".56"/>
<circle cx="228.8" cy="111" r="1.92"/>
</g>
<circle cx="228.8" cy="111" r=".56" fill="#00f"/>
<g fill="none" stroke="#00f" stroke-width=".17">
<path d="M226.9 111h1.3M228.2 111h.1"/>
<circle cx="228.8" cy="111" r=".56"/>
<circle cx="228.8" cy="111" r="1.92"/>
</g>
<path d="M225 111h1.9M228.8 112.9v2" fill="none" stroke="#f00" stroke-width=".17"/>
<circle cx="29" cy="41.5" r=".37" fill="#f0f"/>
<circle cx="29" cy="41.5" r=".37" fill="none" stroke="#f0f" stroke-width=".17"/>
<circle cx="87.9" cy="16.4" r=".37" fill="#f0f"/>
<circle cx="87.9" cy="16.4" r=".37" fill="none" stroke="#f0f" stroke-width=".17"/>
<circle cx="32.9" cy="16.4" r=".37" fill="#f0f"/>
<circle cx="32.9" cy="16.4" r=".37" fill="none" stroke="#f0f" stroke-width=".17"/>
<circle cx="70.5" cy="111.9" r=".37" fill="#f0f"/>
<circle cx="70.5" cy="111.9" r=".37" fill="none" stroke="#f0f" stroke-width=".17"/>
<circle cx="78.2" cy="111.9" r=".37" fill="#f0f"/>
<circle cx="78.2" cy="111.9" r=".37" fill="none" stroke="#f0f" stroke-width=".17"/>
<circle cx="172.8" cy="76.2" r=".38" fill="#f0f"/>
<circle cx="172.8" cy="76.2" r=".38" fill="none" stroke="#f0f" stroke-width=".17"/>
<circle cx="145.8" cy="76.2" r=".38" fill="#f0f"/>
<circle cx="145.8" cy="76.2" r=".38" fill="none" stroke="#f0f" stroke-width=".17"/>
<circle cx="194" cy="111" r=".38" fill="#f0f"/>
<circle cx="194" cy="111" r=".38" fill="none" stroke="#f0f" stroke-width=".17"/>
<circle cx="127.4" cy="158.3" r=".38" fill="#f0f"/>
<circle cx="127.4" cy="158.3" r=".38" fill="none" stroke="#f0f" stroke-width=".17"/>
<circle cx="156.4" cy="139" r=".38" fill="#f0f"/>
<circle cx="156.4" cy="139" r=".38" fill="none" stroke="#f0f" stroke-width=".17"/>
<circle cx="146.7" cy="111" r=".38" fill="#f0f"/>
<circle cx="146.7" cy="111" r=".38" fill="none" stroke="#f0f" stroke-width=".17"/>
<circle cx="146.7" cy="111" r=".38" fill="#f0f"/>
<circle cx="146.7" cy="111" r=".38" fill="none" stroke="#f0f" stroke-width=".17"/>
<circle cx="127.4" cy="139" r=".38" fill="#f0f"/>
<circle cx="127.4" cy="139" r=".38" fill="none" stroke="#f0f" stroke-width=".17"/>
<circle cx="54.1" cy="16.4" r=".37" fill="#f0f"/>
<circle cx="54.1" cy="16.4" r=".37" fill="none" stroke="#f0f" stroke-width=".17"/>
<circle cx="135.2" cy="139" r=".38" fill="#f0f"/>
<circle cx="135.2" cy="139" r=".38" fill="none" stroke="#f0f" stroke-width=".17"/>
<circle cx="137.1" cy="158.3" r=".38" fill="#f0f"/>
<circle cx="137.1" cy="158.3" r=".38" fill="none" stroke="#f0f" stroke-width=".17"/>
<circle cx="62.8" cy="16.4" r=".37" fill="#f0f"/>
<circle cx="62.8" cy="16.4" r=".37" fill="none" stroke="#f0f" stroke-width=".17"/>
<circle cx="130.3" cy="80.1" r=".37" fill="#f0f"/>
<circle cx="130.3" cy="80.1" r=".37" fill="none" stroke="#f0f" stroke-width=".17"/>
<circle cx="137.1" cy="76.2" r=".38" fill="#f0f"/>
<circle cx="137.1" cy="76.2" r=".38" fill="none" stroke="#f0f" stroke-width=".17"/>
<circle cx="78.2" cy="52.1" r=".38" fill="#f0f"/>
<circle cx="78.2" cy="52.1" r=".38" fill="none" stroke="#f0f" stroke-width=".17"/>
<circle cx="165.1" cy="111" r=".38" fill="#f0f"/>
<circle cx="165.1" cy="111" r=".38" fill="none" stroke="#f0f" stroke-width=".17"/>
<circle cx="182.5" cy="111" r=".38" fill="#f0f"/>
<circle cx="182.5" cy="111" r=".38" fill="none" stroke="#f0f" stroke-width=".17"/>
<circle cx="94.6" cy="116.8" r=".37" fill="#f0f"/>
<circle cx="94.6" cy="116.8" r=".37" fill="none" stroke="#f0f" stroke-width=".17"/>
<circle cx="125.5" cy="111" r=".38" fill="#f0f"/>
<circle cx="125.5" cy="111" r=".38" fill="none" stroke="#f0f" stroke-width=".17"/>
<circle cx="125.5" cy="91.7" r=".38" fill="#f0f"/>
<circle cx="125.5" cy="91.7" r=".38" fill="none" stroke="#f0f" stroke-width=".17"/>
<circle cx="143.8" cy="91.7" r=".38" fill="#f0f"/>
<circle cx="143.8" cy="91.7" r=".38" fill="none" stroke="#f0f" stroke-width=".17"/>
<circle cx="177.6" cy="30.9" r=".37" fill="#f0f"/>
<circle cx="177.6" cy="30.9" r=".37" fill="none" stroke="#f0f" stroke-width=".17"/>
<circle cx="189.2" cy="30.9" r=".37" fill="#f0f"/>
<circle cx="189.2" cy="30.9" r=".37" fill="none" stroke="#f0f" stroke-width=".17"/>
<circle cx="189.2" cy="17.4" r=".37" fill="#f0f"/>
<circle cx="189.2" cy="17.4" r=".37" fill="none" stroke="#f0f" stroke-width=".17"/>
<circle cx="182.5" cy="17.4" r=".37" fill="#f0f"/>
<circle cx="182.5" cy="17.4" r=".37" fill="none" stroke="#f0f" stroke-width=".17"/>
<circle cx="157.4" cy="17.4" r=".37" fill="#f0f"/>
<circle cx="157.4" cy="17.4" r=".37" fill="none" stroke="#f0f" stroke-width=".17"/>
<g font-size="1.7">
<text x="23.6" y="7">3V3</text>
<text x="50.5" y="7">VCC_RF</text>
<text x="37.3" y="16.4">1</text>
<text x="48.7" y="16.4">2</text>
<text x="187.7" y="14.7">3V3</text>
<text x="25.1" y="22.8" transform="rotate(-90 25.1 22.8)">2</text>
<text x="27" y="22.8" transform="rotate(-90 27 22.8)">4</text>
<text x="29" y="22.8" transform="rotate(-90 29 22.8)">6</text>
<text x="30.9" y="22.8" transform="rotate(-90 30.9 22.8)">8</text>
<text x="32.8" y="22.8" transform="rotate(-90 32.8 22.8)">10</text>
<text x="25.1" y="34.2" transform="rotate(-90 25.1 34.2)">1</text>
<text x="27" y="34.2" transform="rotate(-90 27 34.2)">3</text>
<text x="29" y="34.2" transform="rotate(-90 29 34.2)">5</text>
<text x="30.9" y="34.2" transform="rotate(-90 30.9 34.2)">7</text>
<text x="32.8" y="34.2" transform="rotate(-90 32.8 34.2)">9</text>
<text x="158.9" y="30.9">1</text>
<text x="158.9" y="32.8">2</text>
<text x="158.9" y="34.7">3</text>
<text x="174.2" y="30.9">8</text>
<text x="174.2" y="32.8">7</text>
<text x="174.2" y="34.7">6</text>
<text x="158.9" y="36.7">4</text>
<text x="174.2" y="36.7">5</text>
<text x="34.8" y="53.6">SPIRIT_DUMMY1</text>
<text x="34.8" y="49.7">SPIRIT_DUMMY3</text>
<text x="72.4" y="63.3" transform="rotate(-90 72.4 63.3)">20</text>
<text x="76.3" y="63.3" transform="rotate(-90 76.3 63.3)">19</text>
<text x="80.1" y="63.3" transform="rotate(-90 80.1 63.3)">18</text>
<text x="84" y="63.3" transform="rotate(-90 84 63.3)">17</text>
<text x="87.8" y="63.3" transform="rotate(-90 87.8 63.3)">16</text>
<text x="23.2" y="76.8" transform="rotate(-90 23.2 76.8)">2</text>
<text x="25.1" y="76.8" transform="rotate(-90 25.1 76.8)">4</text>
<text x="27" y="76.8" transform="rotate(-90 27 76.8)">6</text>
<text x="29" y="76.8" transform="rotate(-90 29 76.8)">8</text>
<text x="30.9" y="76.8" transform="rotate(-90 30.9 76.8)">10</text>
<text x="62.4" y="72.3">1</text>
<text x="62.4" y="76.2">2</text>
<text x="97" y="76.2">14</text>
<text x="97" y="72.3">15</text>
<text x="62.4" y="80.1">3</text>
<text x="62.4" y="83.9">4</text>
<text x="97" y="83.9">12</text>
<text x="97" y="80.1">13</text>
<text x="23.2" y="88.3" transform="rotate(-90 23.2 88.3)">1</text>
<text x="25.1" y="88.3" transform="rotate(-90 25.1 88.3)">3</text>
<text x="27" y="88.3" transform="rotate(-90 27 88.3)">5</text>
<text x="29" y="88.3" transform="rotate(-90 29 88.3)">7</text>
<text x="30.9" y="88.3" transform="rotate(-90 30.9 88.3)">9</text>
<text x="62.4" y="87.8">5</text>
<text x="97" y="87.8">11</text>
<text x="154.5" y="92.2">VCC_RF</text>
<text x="72.4" y="97.9" transform="rotate(-90 72.4 97.9)">6</text>
<text x="76.3" y="97.9" transform="rotate(-90 76.3 97.9)">7</text>
<text x="80.1" y="97.9" transform="rotate(-90 80.1 97.9)">8</text>
<text x="84" y="97.9" transform="rotate(-90 84 97.9)">9</text>
<text x="87.8" y="98.9" transform="rotate(-90 87.8 98.9)">10</text>
<text x="93.6" y="98.9" transform="rotate(-90 93.6 98.9)">21</text>
<text x="48.3" y="109.5">NX3225GA-xxMHz (XTAL)</text>
<text x="102.4" y="117.3">VCC_RF</text>
<text x="30.9" y="146.2">B0=169MHz</text>
<text x="59.9" y="147.2">B3=868MHz</text>
<text x="30.9" y="156.8">B1=315MHz</text>
<text x="59.9" y="158.7">B3=915/920MHz</text>
<text x="75.4" y="156.8">Mount</text>
<text x="75.4" y="158.7">resistor</text>
<text x="75.4" y="160.5">relative to</text>
<text x="30.9" y="167.4">B2=433MHz</text>
<text x="75.4" y="162.4">used band</text>
<text x="222" y="173.4">Title</text>
<text x="222" y="179.2">Size</text>
<text x="229.8" y="179.2">Document Number</text>
<text x="229.8" y="175.3">SPIRIT1 RF PCB vers 4</text>
<text x="285.7" y="179.2">Rev</text>
<text x="222" y="185">Date:</text>
<text x="224" y="181.1">B</text>
<text x="229.8" y="181.1">1.0</text>
<text x="232.1" y="185">Thursday, April 18, 2013</text>
<text x="260.6" y="185">Sheet</text>
<text x="270.3" y="185">1</text>
<text x="276.1" y="185">of</text>
<text x="281.9" y="185">1</text>
<text x="287.7" y="181.1">1.0</text>
</g>
<g font-size="1.7" fill="#f00">
<text x="33.3" y="9.3">nS</text>
<text x="150" y="30.5">nS</text>
<text x="150" y="32.5">SDO</text>
<text x="177.1" y="34.4">SCLK</text>
<text x="60.7" y="37.3">SDn</text>
<text x="177.1" y="36.3">SDI</text>
<text x="38.1" y="58.5">GPIO3</text>
<text x="38.1" y="62.4">GPIO1</text>
<text x="38.1" y="60.5">GPIO2</text>
<text x="38.1" y="72">GPIO0</text>
<text x="38.1" y="94.2">SDO</text>
<text x="37.1" y="98.1">SCLK</text>
<text x="38.1" y="96.1">SDI</text>
<text x="38.1" y="100">CSn</text>
</g>
<g font-size="1.7" fill="#004080">
<text x="40.6" y="17.2">1</text>
<text x="45.4" y="17.2">2</text>
<text x="162.2" y="31.7">nS</text>
<text x="162.2" y="33.7">Q</text>
<text x="162.2" y="35.6">nW</text>
<text x="166" y="33.7">nHOLD</text>
<text x="168.9" y="31.7">Vcc</text>
<text x="170.6" y="35.6">C</text>
<text x="162.2" y="37.5">Vss</text>
<text x="170.6" y="37.5">D</text>
<text x="73.2" y="71.9" transform="rotate(-90 73.2 71.9)">GPIO_1</text>
<text x="77.1" y="71.9" transform="rotate(-90 77.1 71.9)">GPIO_2</text>
<text x="81" y="71.9" transform="rotate(-90 81 71.9)">GPIO_3</text>
<text x="84.8" y="70.5" transform="rotate(-90 84.8 70.5)">VREG</text>
<text x="88.7" y="71.1" transform="rotate(-90 88.7 71.1)">VBAT1</text>
<text x="65.7" y="73.2">GPIO_0</text>
<text x="65.7" y="77.1">SDO</text>
<text x="88.9" y="77.1">SMPS1</text>
<text x="91.3" y="73.2">SDn</text>
<text x="65.7" y="80.9">SDI</text>
<text x="88.9" y="80.9">SMPS2</text>
<text x="65.7" y="84.8">SCLK</text>
<text x="65.7" y="88.6">CSn</text>
<text x="90" y="88.6">REXT</text>
<text x="92.4" y="84.8">TX</text>
<text x="131.1" y="87.9" transform="rotate(-90 131.1 87.9)">2</text>
<text x="73.2" y="94.6" transform="rotate(-90 73.2 94.6)">XOUT</text>
<text x="77.1" y="94.6" transform="rotate(-90 77.1 94.6)">XIN</text>
<text x="81" y="94.6" transform="rotate(-90 81 94.6)">VBAT2</text>
<text x="84.8" y="94.6" transform="rotate(-90 84.8 94.6)">RXP</text>
<text x="88.7" y="94.6" transform="rotate(-90 88.7 94.6)">RXN</text>
<text x="94.5" y="94.6" transform="rotate(-90 94.5 94.6)">GND</text>
<text x="129.4" y="92.5">1</text>
<text x="134.2" y="92.5">3</text>
</g>
<g font-size="1.7" fill="#000080">
<text x="40.6" y="20.9">U2</text>
<text x="48.3" y="20.9">Jumper</text>
<text x="65.9" y="20">C20</text>
<text x="65.9" y="22.3">C_1U_0603_X7R</text>
<text x="94.8" y="20">C21</text>
<text x="94.8" y="22.3">C_100p_0402_C0G</text>
<text x="143.9" y="22.9">R13</text>
<text x="177.7" y="22.9">R14</text>
<text x="37.9" y="25.7">J6</text>
<text x="37.9" y="28.1">HEADER 5X2</text>
<text x="136.1" y="25.7">R_100k_0402</text>
<text x="162.6" y="27.9">U3</text>
<text x="170.9" y="24.8">R_100k_0402</text>
<text x="192.9" y="34.5">C23</text>
<text x="162.8" y="41">M95640</text>
<text x="192.9" y="36.2">C_100n_0402_X7R</text>
<text x="58" y="45">C22</text>
<text x="81.1" y="48">C0</text>
<text x="187.5" y="43.1">R12</text>
<text x="187.5" y="45.5">R_100k_0402</text>
<text x="58" y="50.8">C_330p_0402_C0G</text>
<text x="81.1" y="50.8">C_100n_0402_X7R</text>
<text x="64.7" y="64.3">U1</text>
<text x="110.1" y="74">L7</text>
<text x="128.4" y="73.1">L8</text>
<text x="36" y="79.8">J7</text>
<text x="36" y="82.1">HEADER 5X2</text>
<text x="105.3" y="78.8">L_10U_0805</text>
<text x="123.6" y="78.8">L_TBD_0402</text>
<text x="148.9" y="79.8">C11</text>
<text x="148.9" y="82.1">C_1U_0603_X7R</text>
<text x="175.9" y="79.8">C12</text>
<text x="175.9" y="82.1">C_100n_0402_X7R</text>
<text x="200.1" y="80.8">C13</text>
<text x="200.1" y="83.1">C_TBD_0402_X7R</text>
<text x="62.8" y="98.1">SPIRIT1</text>
<text x="128.4" y="96.4">D0</text>
<text x="147" y="96.2">C16</text>
<text x="147" y="98.6">C_100n_0402_X7R</text>
<text x="166.1" y="96.2">L9</text>
<text x="166.1" y="101">L_TBD_0402</text>
<text x="174.7" y="96.2">C14</text>
<text x="181.5" y="96.2">C_TBD_0402_C0G</text>
<text x="137.1" y="107.8">L1</text>
<text x="153.5" y="107.8">L2</text>
<text x="202.7" y="107.8">C8</text>
<text x="71.5" y="109.7">Y1</text>
<text x="134.2" y="113.6">L_TBD_0402</text>
<text x="168.9" y="108.8">L3 L_TBD_0402</text>
<text x="232.7" y="110.7">RF_IN/OUT</text>
<text x="58" y="119.4">C9</text>
<text x="77.3" y="114.6">XTAL</text>
<text x="126.5" y="119.4">C_TBD_0402_C0G</text>
<text x="127.5" y="115.5">C15</text>
<text x="148.7" y="116.5">C1</text>
<text x="153.5" y="114.6">L_TBD_0402</text>
<text x="168" y="116.5">C2</text>
<text x="185.4" y="116.5">C3</text>
<text x="202.7" y="115.7">C_TBD_0402_C0G</text>
<text x="232.7" y="114.6">J1</text>
<text x="58.9" y="123.2">C_12P_0402_C0G</text>
<text x="86" y="120.4">C10</text>
<text x="86.9" y="124.2">C_10P_0402_C0G</text>
<text x="147.7" y="121.3">C_TBD_0402_C0G</text>
<text x="167" y="120.4">C_TBD_0402_C0G</text>
<text x="185.6" y="120.7">C_TBD_0402_C0G</text>
<text x="130.3" y="128.1">L5</text>
<text x="137.1" y="128.1">L_TBD_0402</text>
<text x="97.5" y="133.9">C19</text>
<text x="97.5" y="137.7">C_TBD_0402_C0G</text>
<text x="129.4" y="132.9">C6</text>
<text x="137.1" y="132.9">C_TBD_0402_C0G</text>
<text x="148.7" y="135.8">C5</text>
<text x="164.1" y="136.7">C7</text>
<text x="140" y="143.5">C_TBD_0402_C0G</text>
<text x="164.1" y="143.5">C_TBD_0402_C0G</text>
<text x="19.3" y="144.5">R6</text>
<text x="47.4" y="145.5">R9</text>
<text x="49.3" y="149.3">R_0R0_0402</text>
<text x="129.4" y="148.3">L6</text>
<text x="20.3" y="150.3">R_0R0_0402</text>
<text x="129.4" y="152.2">L_TBD_0402</text>
<text x="19.3" y="156">R7</text>
<text x="20.3" y="161.8">R_0R0_0402</text>
<text x="47.4" y="157">R10</text>
<text x="49.3" y="160.9">R_0R0_0402</text>
<text x="145.8" y="156">L4</text>
<text x="146.8" y="161.8">L_TBD_0402</text>
<text x="19.3" y="166.7">R8</text>
<text x="131.3" y="165.3">C4</text>
<text x="139.1" y="167.3">C_TBD_0402_C0G</text>
<text x="20.3" y="172.5">R_0R0_0402</text>
</g>
<g font-size="1.4">
<text x="30.9" y="1.4">5</text>
<text x="88.9" y="1.4">4</text>
<text x="146.8" y="1.4">3</text>
<text x="204.7" y="1.4">2</text>
<text x="262.6" y="1.4">1</text>
<text x=".5" y="26.1">D</text>
<text x="292.1" y="26.1">D</text>
<text x=".5" y="71.9">C</text>
<text x="292.1" y="71.9">C</text>
<text x=".5" y="117.8">B</text>
<text x="292.1" y="117.8">B</text>
<text x=".5" y="163.6">A</text>
<text x="292.1" y="163.6">A</text>
<text x="30.9" y="186.8">5</text>
<text x="88.9" y="186.8">4</text>
<text x="146.8" y="186.8">3</text>
<text x="204.7" y="186.8">2</text>
<text x="262.6" y="186.8">1</text>
</g>
</svg>
